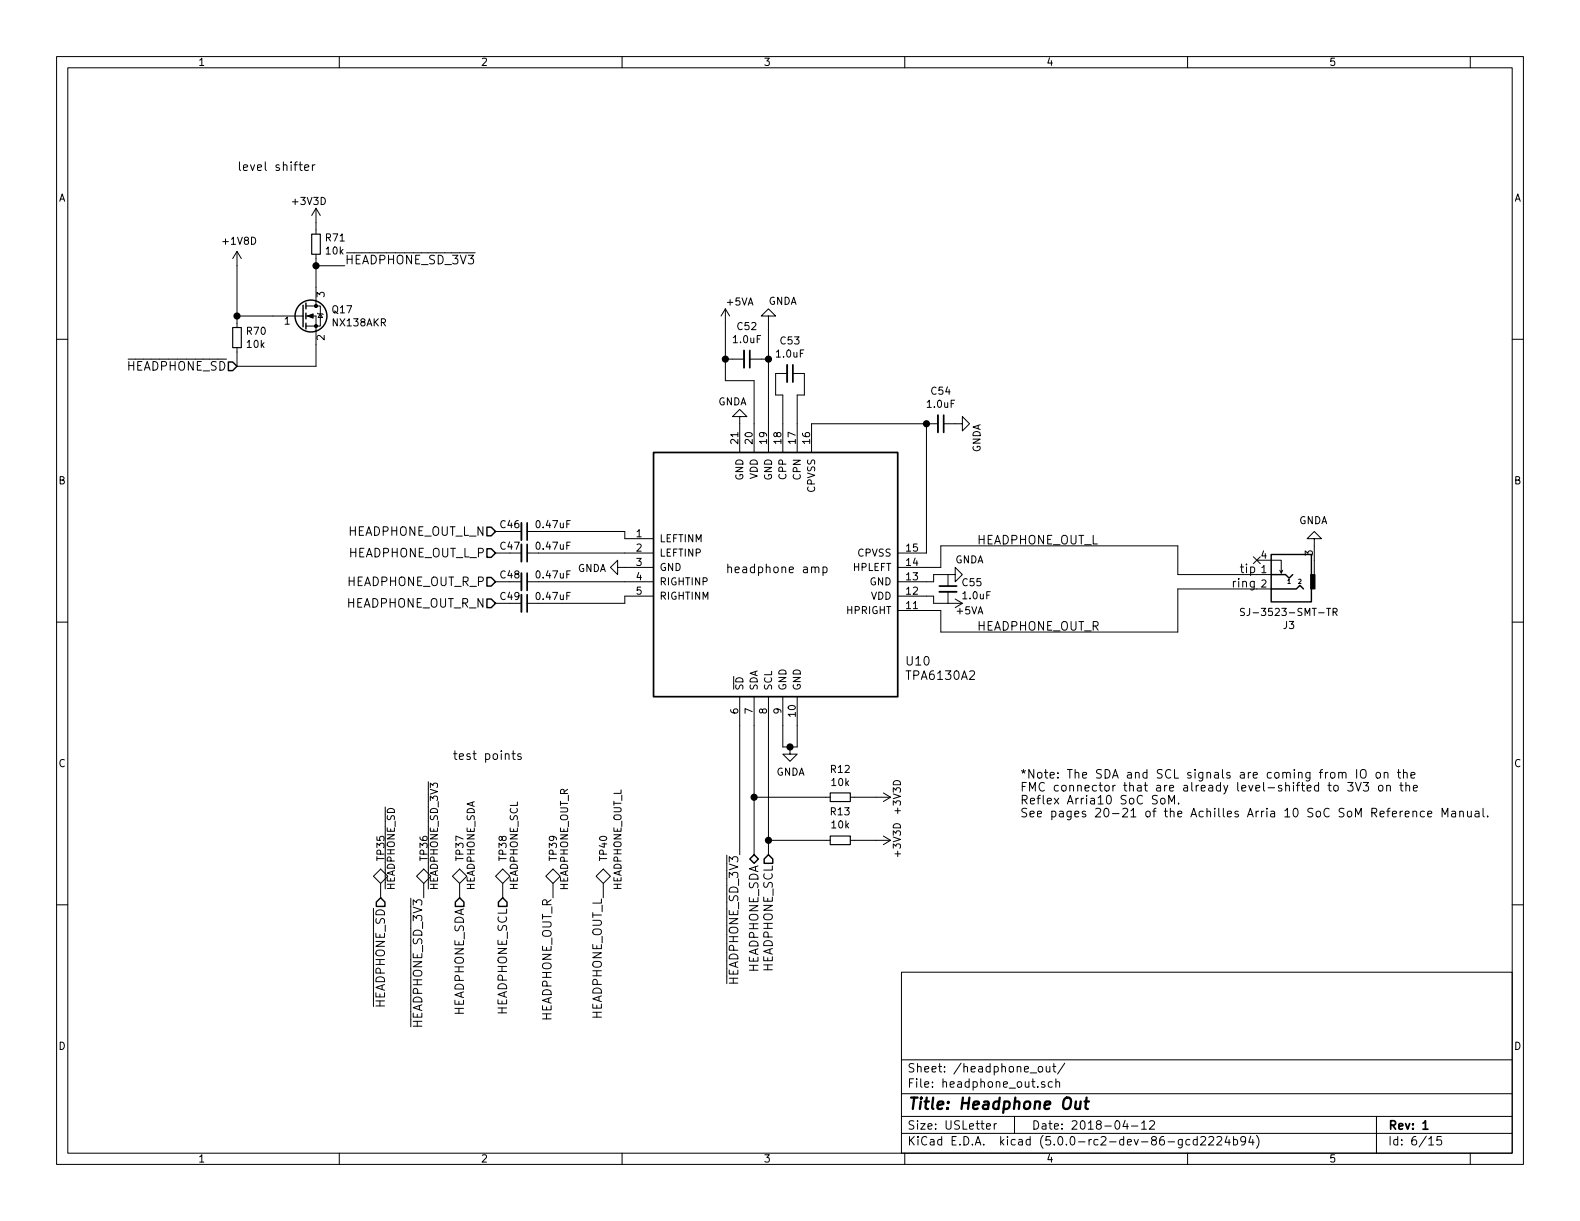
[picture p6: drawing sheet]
<svg xmlns="http://www.w3.org/2000/svg" width="279mm" height="216mm" viewBox="0 0 279 216" stroke-linecap="round" stroke-linejoin="round" font-family="sans-serif">
<g fill="none" stroke="#000" stroke-width=".18">
<path d="M10 10h259.4v195.9h-259.4zM12 12h255.4v191.9h-255.4zM60 10v2M110 10v2M160 10v2M210 10v2M260 10v2M52.9 29.1h.5M53.1 28.6v1.3l.3 .2M53.9 29.6l.7-.1-.1-.3-.4-.1-.2 .2v.8h.6M55.2 29.1v1M55.7 29.1l-.3 .1-.2 .2"/>
<path d="M55.9 36.8l-.8 1.3M55.9 36.8v4.6M55.9 36.8l.7 1.3M10 60h2M41.9 44.5l-.8 1.2M41.9 44.5v13.4M41.9 44.5l.8 1.2M41.9 55.9h11.4M53.4 55.9h.2M54.1 55.9h1.8v8.9h-14v-3.3M54.1 54.1h1.8M55.9 54.1h.7v3.6h-2.5"/>
<path d="M55.9 45v9.1M55.9 47h5.1M56.1 55.4l.2 .1h.7l.1 .1M56.6 55.5l.4 .6h-.7zM128.3 54.6v12.7h5v12.7M128.3 54.6l-.8 1.3M128.3 54.6l.7 1.3M135.9 55.9h1.3l-1.3-1.3-1.3 1.3h1.3v24.1M267.4 60h2M128.3 63.5h3.3M130.8 73.7h1.3l-1.3-1.3-1.3 1.3h1.3v6.3M132.6 63.5h3.3"/>
<path d="M139.2 66h-2v3.9h1.2v10.1M140.2 66h2v3.9h-1.2v10.1M163.8 74.9v22.9h-5.1M165.9 74.9h-22.4v5.1M166.9 74.9h3.3v-1.2l1.2 1.2-1.2 1.3v-1.3M87.6 97.8h2.6M87.6 94h2.6M93.2 94h17.3v1.3h5.1M93.2 97.8h22.4M221.6 98.5l1.3 1.2M222.2 99.1h4.4v2.2l.2-.5M222.9 98.5l-1.3 1.2"/>
<path d="M232.4 95.3h1.3l-1.3-1.3-1.3 1.3h1.3v6.3M10 110h2M87.6 102.9h2.6M87.6 106.7h2.6M93.2 102.9h22.4M109.2 100.3v-1.2l-1.3 1.2 1.3 1.3v-1.3h6.4M115.6 105.4h-5.1v1.3h-17.3M144.1 100.5l.3-.2h.3l.1 1M145.5 100.3h.5l.3 .2-.2 .7h-.6M145.5 100.3v1.5M158.7 100.3h7.7v-3.8h41.9v5.1h16.5M158.7 105.4h6.4v1.3h5.1"/>
<path d="M167.6 101.6h1.3v-1.3l1.3 1.3-1.3 1.3v-1.3M167.6 101.6h-2.5v1.3h-6.4M167.6 101.6v2M167.6 104.6v2.1M168.9 105.9l1.3 .8M170.2 106.7l-1.3 .7M220.1 107.6h-.5l-.2 .1 .1 .4 .5 .3 .1 .2-.3 .2h-.4M224.8 104.1h-16.5v7.7h-41.9v-3.8h-7.7M226.3 100.8l.3 .5M235.7 108.2h.6l.1-.5-.2-.1h-.5v1.2M236 108.2l.4 .6M267.4 110h2"/>
<path d="M90.5 133.3h.6M90.8 132.8v1.3v.1l.3 .1M92.1 133.4a.37 .37 0 0 0-.6 .1l.1 .2 .6 .3-.2 .3-.5-.1M130.8 123.2v27.9M133.3 123.2v27.9M135.9 123.2v27.9M138.4 123.2v8.9h2.6v-8.9M139.7 132.1v1.3h1.3l-1.3 1.2-1.3-1.2h1.3M235.9 139l.2-.1 .5 .1 .1 .6-.2 .2-.4 .1-.2-.2zM237.4 136.8l.2-.2 .3 .1 .1 .9M238.3 138.4h1l-.5 .5 .4 .2v.6l-.2 .2h-.5l-.2-.2M239.7 138.4l.5 1.5 .5-1.5"/>
<path d="M239.9 136.1v1.5M240.6 136.3a.53 .53 0 0 1 .9 0 1.04 1.04 0 0 1-.3 1.3 .53 .53 0 0 1-.6-.5zM241.1 138.4h.9l-.5 .5 .4 .1 .1 .2-.1 .6-.6 .1-.2-.2M243.4 136.7l.4-.1 .3 .3v.4l-.3 .3-.3-.1-.2-.2zM243.8 139l.2-.1 .5 .1 .1 .6-.2 .2-.4 .1-.2-.2zM244.8 136.7l.2-.1 .4 .1v.9M244.8 136.6v1M245.2 139l.1-.1a.37 .37 0 0 1 .6 .2v.8M245.2 138.9v1M247.1 136.6h.6M247.3 136.1v1.3l.4 .2M247.5 138.9h.6"/>
<path d="M247.8 138.4v1.2l.3 .3M248.2 136.7h.1a.37 .37 0 0 1 .5 .1v.8M248.2 136.1v1.5M248.6 139l.1-.1a.37 .37 0 0 1 .6 .2v.8M248.6 138.4v1.5M249.5 137.1l.7-.2-.1-.2-.4-.1-.2 .2 .1 .7h.5M249.9 139.4l.7-.2v-.3h-.5l-.2 .2 .1 .7h.6M10 160h2M67.3 153.7l1.3 1.2-1.3 1.3-1.3-1.3zM67.3 156.2v2.6M73.7 154.9l1.2-1.2 1.3 1.2-1.3 1.3zM74.9 156.2v2.6"/>
<path d="M80 154.9l1.3-1.2 1.2 1.2-1.2 1.3zM81.3 156.2v2.6M88.9 153.7l1.3 1.2-1.3 1.3-1.3-1.3zM88.9 156.2v2.6M96.5 154.9l1.3-1.2 1.3 1.2-1.3 1.3zM97.8 156.2v2.6M105.4 154.9l1.3-1.2 1.2 1.2-1.2 1.3zM106.7 156.2v2.6M133.3 141h13.5M135.9 148.6h10.9M150.4 148.6h7.1M150.4 141h7.1"/>
<path d="M156.2 140.2l1.3 .8M156.2 147.8l1.3 .8M157.5 141l-1.3 .7M157.5 148.6l-1.3 .8M204.6 140.7a.68 .68 0 0 0-.8 .1v.4l.7 .3 .1 .4-.3 .3-.5-.1M205.3 141.3l.4-.2 .3 .3v.5l-.3 .3-.3-.1-.2-.2zM206.7 142.2v-1.6l.5 1.1 .5-1.1v1.6M208.4 142v.2M247.6 143.4v1M248 143.4l-.4 .3M248.5 143.9l.7-.1-.1-.3-.4-.1-.2 .2v.8h.6M249.9 143.6l.2-.2 .3 .1 .1 .9"/>
<path d="M249.9 143.4v1M251.9 143.5l-.4-.1-.3 .2v.7a.48 .48 0 0 0 .7 .1M252.5 143.9l.7-.1-.1-.3-.4-.1-.2 .2 .1 .8h.5M255 144.4v-1.5l.5 1.1 .5-1.1v1.5M256.7 143.5h.6l.1 .9M257.4 143.8l-.5 .1a.3 .3 0 0 0-.2 .3 .3 .3 0 0 0 .2 .2h.5M258.1 143.6l.2-.2 .4 .1 .1 .9M258.1 143.4v1M259.5 143.4l.1 1h.3l.3-.1M260.2 143.4v1M260.9 143.5h.6v.9M261.5 143.8l-.5 .1a.3 .3 0 0 0-.2 .3 .3 .3 0 0 0 .2 .2h.5"/>
<path d="M262.3 142.9v1.3l.2 .2M263.1 144.3v.1M267.4 160h2M159.4 171.9h108v32h-108zM159.4 197.4h108M159.4 193.4h108M159.4 187.4h108M174.4 199.2l.8-.2-.1-.2-.4-.1-.3 .2 .1 .7h.6M175.8 198.7v1M176.2 198.7l-.3 .1-.1 .2M179.4 197.4v3M183.7 188.6h.4l.3 .2v.5l-.3 .3-.4-.1-.1-.2z"/>
<path d="M184.7 191.3a.37 .37 0 0 0-.6 .2l.1 .2 .5 .1 .1 .2-.2 .3-.5-.1M185 188.6l.1 .9 .3 .1 .2-.2M185.6 188.6v1M186.1 191.3h-.5l-.2 .2v.6l.2 .2 .5-.1M186.2 188.6h.5M186.4 188.1v1.3l.3 .2M186.7 191.4l.1-.1a.37 .37 0 0 1 .6 .2v.8M186.7 190.8v1.5M188.3 188l-1.3 1.9M199 198.1l-.4 1.1h.9M199.3 198.7v1M200.1 199.1h1.1"/>
<path d="M201.9 198.6l.4-.4v1.5M201.9 199.7h.8M203.3 198.3l.2-.1h.4l.2 .1 .1 .3-1 1.1h1M243.4 197.4v6.5M60 203.9v2M110 203.9v2M159.4 200.4h108M160 203.9v2M209.1 201.5v1.2l-.3 .3-.4-.1M209.1 201.5h-.5l-.2 .3 .1 .6h.6M210 203.9v2M210.4 201.5h-.4l-.3 .3 .1 .5 .2 .2 .4-.1"/>
<path d="M211.7 201.5h-.4l-.3 .3v.5l.3 .2 .4-.1M211.7 201v1.5M212.3 201.1l.2-.1h.4l.3 .4-.9 1.1h.9M213.8 201.1l.2-.1h.4l.2 .4-.9 1.1h.9M215.2 201.1l.2-.1h.4l.3 .4-1 1.1h1M217 200.9l-.4 1.1h1M217.3 201.5v1M218.1 201.5h.4l.3 .3v.5l-.3 .2-.4-.1M218.1 201v1.5M220.3 201.6l-.3 .3h-.3l-.3-.3v-.4l.2-.2h.4l.2 .1a1.19 1.19 0 0 1-.2 1.3l-.4 .1M221.2 200.9l-.4 1.1h1M221.5 201.5v1"/>
<path d="M222.2 200.8a1.71 1.71 0 0 1 0 2.2M252.7 201.4l.4-.4v1.5M252.7 202.5h.8M254.9 201h-.7l-.1 .7 .2-.2 .5 .1 .1 .2v.5l-.2 .2-.6-.2M260 203.9v2"/>
</g>
<path d="M132.6 62v3M140.2 64.5v3.1M166.9 73.4v3.1M93.2 92.5v3M93.2 96.3v3M115.6 80h43.1v43.2h-43.1zM93.2 101.3v3.1M93.2 105.2v3M166.1 103.6h3.1M251.6 198.6l.5-.4v1.5M251.6 199.7h.9" fill="none" stroke="#000" stroke-width=".3"/>
<path d="M190.3 194.8l-.1 1.2a.59 .59 0 0 0 .8-.1M191.1 194.8l-.1 1.3M191.8 194.8h.8M192.2 194.1l-.3 1.7 .1 .2 .4 .1" fill="none" stroke="#000" stroke-width=".41"/>
<g fill="none" stroke="#000" stroke-width=".25">
<path d="M53.6 54v3.8M54.1 53.6v1M54.1 55.4v1M54.1 57.2v1M40.4 64h.7l.8 .8-.8 .7h-.7zM86.1 93.2h.8l.7 .8-.7 .7h-.8zM86.1 97h.8l.7 .8-.7 .8h-.8zM224.8 98h7.1v8.4h-7.1zM86.1 102.1h.8l.7 .8-.7 .7h-.8zM86.1 105.9h.8l.7 .8-.7 .7h-.8zM224.8 101.6h2.5l.7 .6 .6-.6M224.8 104.1h4.4l.7-.6 .6 .6"/>
<path d="M67.3 158.8l.8 .7v.8h-1.6v-.8zM81.3 158.8l.7 .7v.8h-1.5v-.8zM88.9 158.8l.8 .7v.8h-1.6v-.8zM132.6 151.9l.7-.8 .8 .8-.8 .8zM135.9 151.1l.8 .8v.8h-1.6v-.8z"/>
<circle cx="55" cy="55.9" r="2.82"/>
</g>
<g fill="#000" stroke="#000" stroke-width=".18">
<path d="M54.4 55.9l1-.4v.8zM231.8 101.6h.7v2.5h-.7z"/>
<circle cx="55.9" cy="57.7" r=".28"/>
<circle cx="55.9" cy="54.1" r=".28"/>
</g>
<path d="M131.6 62v3M139.2 64.5v3.1M165.9 73.4v3.1M92.2 92.5v3M92.2 96.3v3M92.2 101.3v3.1M92.2 105.2v3M166.1 104.6h3.1" fill="none" stroke="#000" stroke-width=".33"/>
<g fill="#000" stroke="#000" stroke-width=".25">
<circle cx="41.9" cy="55.9" r=".51"/>
<circle cx="55.9" cy="47" r=".51"/>
<circle cx="128.3" cy="63.5" r=".51"/>
<circle cx="135.9" cy="63.5" r=".51"/>
<circle cx="163.8" cy="74.9" r=".51"/>
<circle cx="139.7" cy="132.1" r=".51"/>
<circle cx="133.4" cy="141" r=".51"/>
<circle cx="135.9" cy="148.6" r=".51"/>
</g>
<path d="M41.1 57.9h1.6v3.6h-1.6zM55.1 41.4h1.5v3.6h-1.5zM146.8 147.8h3.6v1.6h-3.6zM146.8 140.2h3.6v1.5h-3.6z" fill="none" stroke="#000" stroke-width=".2"/>
<text font-size="2.8" x="160.4" y="196.2">Title: Headphone Out</text>
<g font-size="2.1">
<text x="41.9" y="30.2">level shifter</text>
<text x="61" y="46.7">HEADPHONE_SD_3V3</text>
<text x="22.5" y="65.5">HEADPHONE_SD</text>
<text x="61.4" y="94.7">HEADPHONE_OUT_L_N</text>
<text x="61.6" y="98.6">HEADPHONE_OUT_L_P</text>
<text x="128.3" y="101.3">headphone amp</text>
<text x="172.7" y="96.3">HEADPHONE_OUT_L</text>
<text x="219.7" y="101.3">tip</text>
<text x="61.2" y="107.4">HEADPHONE_OUT_R_N</text>
<text x="61.3" y="103.6">HEADPHONE_OUT_R_P</text>
<text x="218.2" y="103.9">ring</text>
<text x="172.7" y="111.5">HEADPHONE_OUT_R</text>
<text x="160.4" y="117.7">U10</text>
<text x="160.5" y="120.2">TPA6130A2</text>
<text x="80" y="134.4">test points</text>
<text x="180.3" y="137.7">*Note: The SDA and SCL signals are coming from IO on the</text>
<text x="180.3" y="140">FMC connector that are already level-shifted to 3V3 on the</text>
<text x="180.3" y="142.2">Reflex Arria10 SoC SoM.</text>
<text x="180.3" y="144.5">See pages 20-21 of the Achilles Arria 10 SoC SoM Reference Manual.</text>
<text x="130.6" y="173.8" transform="rotate(-90 130.6 173.8)">HEADPHONE_SD_3V3</text>
<text x="134.1" y="172.1" transform="rotate(-90 134.1 172.1)">HEADPHONE_SDA</text>
<text x="136.7" y="171.9" transform="rotate(-90 136.7 171.9)">HEADPHONE_SCL</text>
<text x="68.1" y="178.2" transform="rotate(-90 68.1 178.2)">HEADPHONE_SD</text>
<text x="82" y="179.8" transform="rotate(-90 82 179.8)">HEADPHONE_SDA</text>
<text x="89.7" y="179.5" transform="rotate(-90 89.7 179.5)">HEADPHONE_SCL</text>
<text x="74.7" y="181.4" transform="rotate(-90 74.7 181.4)">HEADPHONE_SD_3V3</text>
<text x="97.5" y="180.7" transform="rotate(-90 97.5 180.7)">HEADPHONE_OUT_R</text>
<text x="106.4" y="180.4" transform="rotate(-90 106.4 180.4)">HEADPHONE_OUT_L</text>
<text x="160.4" y="189.6">Sheet: /headphone_out/</text>
<text x="160.4" y="192.3">File: headphone_out.sch</text>
<text x="160.4" y="202.5">KiCad E.D.A. kicad (5.0.0-rc2-dev-86-gcd2224b94)</text>
<text x="160.4" y="199.7">Size: USLetter</text>
<text x="182.4" y="199.7">Date: 2018-04-12</text>
<text x="245.4" y="199.7">Rev: 1</text>
<text x="245.4" y="202.5">Id: 6/15</text>
</g>
<g font-size="1.8">
<text x="35" y="11.6">1</text>
<text x="85" y="11.6">2</text>
<text x="135" y="11.6">3</text>
<text x="185" y="11.6">4</text>
<text x="235" y="11.6">5</text>
<text x="10.4" y="35.6">A</text>
<text x="267.8" y="35.6">A</text>
<text x="51.9" y="36.2">+3V3D</text>
<text x="39.6" y="43.3">+1V8D</text>
<text x="57.7" y="42.7">R71</text>
<text x="57.7" y="45">10k</text>
<text x="57.4" y="52.6" transform="rotate(-90 57.4 52.6)">3</text>
<text x="135.8" y="53.9">GNDA</text>
<text x="43.7" y="59.2">R70</text>
<text x="50.3" y="57.4">1</text>
<text x="58.8" y="55.4">Q17</text>
<text x="58.9" y="57.7">NX138AKR</text>
<text x="128.6" y="54">+5VA</text>
<text x="130.5" y="58.4">C52</text>
<text x="43.7" y="61.5">10k</text>
<text x="57.4" y="60.2" transform="rotate(-90 57.4 60.2)">2</text>
<text x="129.8" y="60.7">1.0uF</text>
<text x="137.4" y="63.2">1.0uF</text>
<text x="138.1" y="60.9">C53</text>
<text x="126.9" y="71.7">GNDA</text>
<text x="164.7" y="69.8">C54</text>
<text x="164.1" y="72.1">1.0uF</text>
<text x="130.6" y="78.4" transform="rotate(-90 130.6 78.4)">21</text>
<text x="133.1" y="78.4" transform="rotate(-90 133.1 78.4)">20</text>
<text x="135.6" y="78.4" transform="rotate(-90 135.6 78.4)">19</text>
<text x="138.2" y="78.4" transform="rotate(-90 138.2 78.4)">18</text>
<text x="140.7" y="78.4" transform="rotate(-90 140.7 78.4)">17</text>
<text x="143.3" y="78.4" transform="rotate(-90 143.3 78.4)">16</text>
<text x="173.4" y="80.1" transform="rotate(-90 173.4 80.1)">GNDA</text>
<text x="10.4" y="85.6">B</text>
<text x="131.4" y="85" transform="rotate(-90 131.4 85)">GND</text>
<text x="134" y="84.8" transform="rotate(-90 134 84.8)">VDD</text>
<text x="136.5" y="85" transform="rotate(-90 136.5 85)">GND</text>
<text x="139.1" y="84.7" transform="rotate(-90 139.1 84.7)">CPP</text>
<text x="141.6" y="84.8" transform="rotate(-90 141.6 84.8)">CPN</text>
<text x="144.1" y="87" transform="rotate(-90 144.1 87)">CPVSS</text>
<text x="267.8" y="85.6">B</text>
<text x="88.5" y="93.4">C46</text>
<text x="95" y="93.4">0.47uF</text>
<text x="112.5" y="95">1</text>
<text x="116.6" y="95.9">LEFTINM</text>
<text x="229.7" y="92.7">GNDA</text>
<text x="88.5" y="97.2">C47</text>
<text x="95" y="97.2">0.47uF</text>
<text x="102.1" y="101.1">GNDA</text>
<text x="112.5" y="97.5">2</text>
<text x="112.5" y="100.1">3</text>
<text x="116.6" y="98.4">LEFTINP</text>
<text x="116.6" y="101">GND</text>
<text x="150.9" y="101">HPLEFT</text>
<text x="151.7" y="98.4">CPVSS</text>
<text x="160.3" y="100.1">14</text>
<text x="160.3" y="97.5">15</text>
<text x="168.9" y="99.6">GNDA</text>
<text x="223" y="101.3">1</text>
<text x="223" y="98.8">4</text>
<text x="232.2" y="98.3" transform="rotate(-90 232.2 98.3)">3</text>
<text x="88.5" y="102.3">C48</text>
<text x="88.5" y="106.1">C49</text>
<text x="95" y="102.3">0.47uF</text>
<text x="95" y="106.1">0.47uF</text>
<text x="112.5" y="102.6">4</text>
<text x="112.5" y="105.2">5</text>
<text x="116.6" y="103.5">RIGHTINP</text>
<text x="116.6" y="106">RIGHTINM</text>
<text x="153.8" y="103.5">GND</text>
<text x="154" y="106">VDD</text>
<text x="160.3" y="107.7">11</text>
<text x="160.3" y="105.2">12</text>
<text x="160.3" y="102.6">13</text>
<text x="170.3" y="103.7">C55</text>
<text x="170.4" y="106">1.0uF</text>
<text x="223" y="103.9">2</text>
<text x="149.8" y="108.6">HPRIGHT</text>
<text x="169.2" y="108.6">+5VA</text>
<text x="221" y="108.9">SJ-3523-SMT-TR</text>
<text x="227" y="111.2">J3</text>
<text x="131.4" y="122.2" transform="rotate(-90 131.4 122.2)">SD</text>
<text x="134" y="122.2" transform="rotate(-90 134 122.2)">SDA</text>
<text x="136.5" y="122.2" transform="rotate(-90 136.5 122.2)">SCL</text>
<text x="139.1" y="122.2" transform="rotate(-90 139.1 122.2)">GND</text>
<text x="141.6" y="122.2" transform="rotate(-90 141.6 122.2)">GND</text>
<text x="130.6" y="126.2" transform="rotate(-90 130.6 126.2)">6</text>
<text x="133.1" y="126.2" transform="rotate(-90 133.1 126.2)">7</text>
<text x="135.6" y="126.2" transform="rotate(-90 135.6 126.2)">8</text>
<text x="138.2" y="126.2" transform="rotate(-90 138.2 126.2)">9</text>
<text x="140.7" y="126.7" transform="rotate(-90 140.7 126.7)">10</text>
<text x="10.4" y="135.6">C</text>
<text x="137.2" y="137.2">GNDA</text>
<text x="147" y="136.7">R12</text>
<text x="267.8" y="135.6">C</text>
<text x="147.1" y="139">10k</text>
<text x="159.3" y="143.7" transform="rotate(-90 159.3 143.7)">+3V3D</text>
<text x="146.9" y="144.2">R13</text>
<text x="147.1" y="146.5">10k</text>
<text x="68" y="152.1" transform="rotate(-90 68 152.1)">TP35</text>
<text x="75.6" y="152.1" transform="rotate(-90 75.6 152.1)">TP36</text>
<text x="82" y="152.1" transform="rotate(-90 82 152.1)">TP37</text>
<text x="89.6" y="152.1" transform="rotate(-90 89.6 152.1)">TP38</text>
<text x="98.5" y="152.1" transform="rotate(-90 98.5 152.1)">TP39</text>
<text x="107.4" y="152.1" transform="rotate(-90 107.4 152.1)">TP40</text>
<text x="159.3" y="151.3" transform="rotate(-90 159.3 151.3)">+3V3D</text>
<text x="69.8" y="157.4" transform="rotate(-90 69.8 157.4)">HEADPHONE_SD</text>
<text x="77.4" y="157.3" transform="rotate(-90 77.4 157.3)">HEADPHONE_SD_3V3</text>
<text x="83.9" y="157.5" transform="rotate(-90 83.9 157.5)">HEADPHONE_SDA</text>
<text x="91.6" y="157.5" transform="rotate(-90 91.6 157.5)">HEADPHONE_SCL</text>
<text x="100.5" y="157.5" transform="rotate(-90 100.5 157.5)">HEADPHONE_OUT_R</text>
<text x="109.9" y="157.5" transform="rotate(-90 109.9 157.5)">HEADPHONE_OUT_L</text>
<text x="10.4" y="185.6">D</text>
<text x="267.8" y="185.6">D</text>
<text x="35" y="205.5">1</text>
<text x="85" y="205.5">2</text>
<text x="135" y="205.5">3</text>
<text x="185" y="205.5">4</text>
<text x="235" y="205.5">5</text>
</g>
<g font-size="1.1">
<text x="227.7" y="103.2">1</text>
<text x="229.6" y="103.2">2</text>
</g>
</svg>
